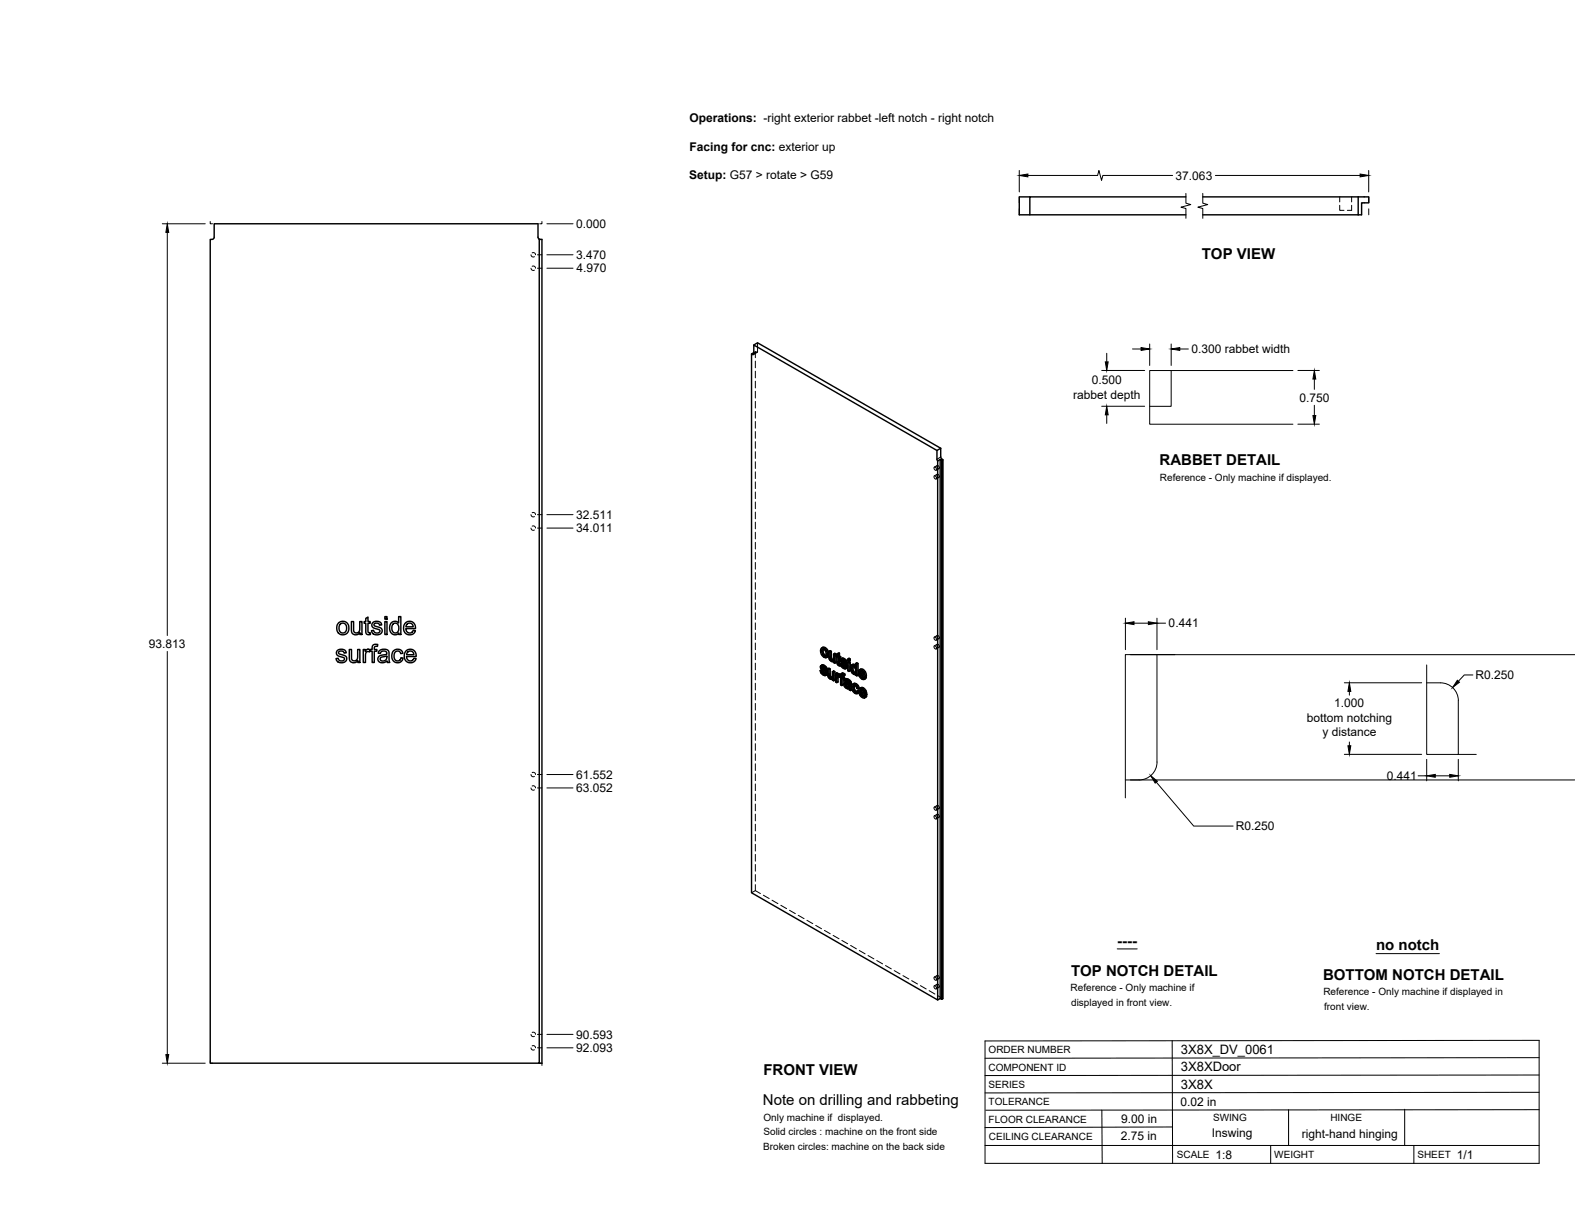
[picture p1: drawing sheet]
<svg xmlns="http://www.w3.org/2000/svg" width="559mm" height="432mm" viewBox="0 0 559 432" stroke-linecap="round" stroke-linejoin="round" font-family="sans-serif">
<!-- layer: Visible -->
<g fill="none" stroke="#000" stroke-width=".51">
<path d="M76 79.4h114.9v4.7l.4 .8v292.3h-116.7v-292.3a1.09 1.09 0 0 0 1.3-.4zM365.4 69.9h-3.8v6.3h59.2M420.8 69.9h-55.4v6.3M426.7 76.2h55.2M426.7 69.9h55.2M481.9 69.9h3.7v2.1h-2.5v4.2h-1.2M481.9 69.9v6.3M191.3 84.9h1v292.3h-1M267.4 122.4l1.4-.8 65 37.4M267.4 125.1l-.8 .5M332.4 159.8l-65-37.4v3.1l-.2 .3-.6-.2v191.2l66.1 38v-191.2M333.8 159l-1.4 .8v3.1l.3 .6"/>
<path d="M333.8 159v3.1l.2 .6 .6 .4-.5 .3-.5-.4M333.6 163v191.3l-.9 .5M333.6 163l-.9 .6M334.6 163.1v191.2l-.5 .3v-191.2M129.8 219.4l.8-.5v1.6h.7v.6h-.7v2.9l.2 .5h.5l.1 .6a1.14 1.14 0 0 1-1.3-.1 1.14 1.14 0 0 1-.3-1.2v-2.7h-.6v-.6h.6zM136.5 218.8h.8v.9h-.8zM119.7 230.8l.8-.4a1.7 1.7 0 0 1 2.4 1.2l-.8 .1a.96 .96 0 0 0-1-.8 .96 .96 0 0 0-.9 1l1 .4a1.53 1.53 0 0 1 1.8 1.8 2.03 2.03 0 0 1-2 1.1 2.03 2.03 0 0 1-1.8-1.5l.8-.1a1.08 1.08 0 0 0 1.1 1 1.08 1.08 0 0 0 1-1.1l-.4-.3a2.24 2.24 0 0 1-2.3-1.3zM120.2 220.9l.7-.4a2.33 2.33 0 0 1 2.9 2.8 2.33 2.33 0 0 1-3.7 1.3 2.88 2.88 0 0 1 .1-3.7zM120.6 221.5l.7-.4a1.73 1.73 0 0 1 1.7 1.8 1.73 1.73 0 0 1-1.7 1.7l-.3-.2a2.21 2.21 0 0 1-.4-2.9zM123.9 230.4h.8v2.6a1.15 1.15 0 0 0 1.2 1.5 1.15 1.15 0 0 0 1-1.6v-2.5h.8v4.7h-.7v-.7a1.65 1.65 0 0 1-2 .7 1.65 1.65 0 0 1-1.1-1.8zM124.7 220.5h.8v2.6a1.15 1.15 0 0 0 1.1 1.5 1.15 1.15 0 0 0 1-1.6v-2.5h.8v4.6h-.7v-.6a1.65 1.65 0 0 1-1.9 .7 1.65 1.65 0 0 1-1.1-1.8zM128.9 230.4h.7v.7a1.11 1.11 0 0 1 1.7-.5l.7-.2v-.4a1.31 1.31 0 0 1 .6-1.3 1.31 1.31 0 0 1 1.4 0l-.1 .6a.74 .74 0 0 0-1.1 .7v.4h.9v.7h-.9v4h-.8v-4h-.7v-.4l-.2 .6a.84 .84 0 0 0-.9-.1 .84 .84 0 0 0-.5 .8v3.1h-.8z"/>
<path d="M132.3 220.9l.8-.4a1.7 1.7 0 0 1 2.3 1.2l-.7 .1a.96 .96 0 0 0-1-.8 .96 .96 0 0 0-.9 .9l.6 .4a1.95 1.95 0 0 1 2.2 1.3 1.95 1.95 0 0 1-1.8 1.6 1.95 1.95 0 0 1-2-1.4l.7-.2a1.1 1.1 0 0 0 1.2 1 1.1 1.1 0 0 0 1-1l-.4-.3a2.21 2.21 0 0 1-2.4-1.3zM134.5 231a2.2 2.2 0 0 1 3.5 .4l.3 3.7h-.8l-.2-.6a1.76 1.76 0 0 1-1.9 .7 1.76 1.76 0 0 1-1.3-1.6v-.2a1.71 1.71 0 0 1 1.7-1l.4-.1a.72 .72 0 0 0 1-.6 .72 .72 0 0 0-.9-.7l-1 .2-.4 .7-.7-.1zM135 233.4l2.2-.7a1.3 1.3 0 0 1-.6 1.7 1.3 1.3 0 0 1-1.7-.6zM136.5 220.5h.8v4.6h-.8zM138.8 221a1.73 1.73 0 0 1 2.6 .1v-2.3h.8v6.3h-.7v-.5a1.89 1.89 0 0 1-2.3 .4 1.89 1.89 0 0 1-1-2.2zM139.4 221.5l.4-.3a1.76 1.76 0 0 1 1.7 1 1.76 1.76 0 0 1-.4 2l-.4 .3a1.77 1.77 0 0 1-1.7-1 1.77 1.77 0 0 1 .4-2zM139.6 231a1.95 1.95 0 0 1 1.9-.7 1.95 1.95 0 0 1 1.4 1.5l-.7 .1a1.29 1.29 0 0 0-1.7-.7 1.29 1.29 0 0 0-.7 1.7l.1 .7a1.18 1.18 0 0 0 1.3 .9 1.18 1.18 0 0 0 1-1.1l.8 .1-.3 .9a2.16 2.16 0 0 1-2.9 .4 2.16 2.16 0 0 1-.7-2.9zM143.9 220.9a2.13 2.13 0 0 1 2.5-.2 2.13 2.13 0 0 1 1 2.3h-3.4l.1 .7a1.29 1.29 0 0 0 1.3 .9 1.29 1.29 0 0 0 1.2-.9l.8 .1-.3 .6a2.32 2.32 0 0 1-3.2 .3 2.32 2.32 0 0 1-.4-3.2zM144 231a2.15 2.15 0 0 1 2.6-.4 2.15 2.15 0 0 1 1.1 2.3h-3.5l.2 .7a1.3 1.3 0 0 0 1.2 .9 1.3 1.3 0 0 0 1.2-.9l.8 .1-.3 .6a2.32 2.32 0 0 1-3.2 .3 2.32 2.32 0 0 1-.4-3.2zM144.4 221.4l.7-.3 .8 .1 .5 .4 .2 .8h-2.6zM144.7 231.4l1.2-.4a1.23 1.23 0 0 1 .9 1.3h-2.5zM291 237.9l.7 1.3 .8 .5 .5-.1"/>
<path d="M291.3 236.2l.6-.3 .8 .3 .8 1.3-.4 .3-.2-.6M291.6 237.7l-.6 .2 .4 .2M291.6 231.2v-.5a.91 .91 0 0 1 1.1 0 .91 .91 0 0 1 .4 1l-.2 1.1h-.5M291.6 238.7l.5 .4 .4-.3M291.7 237.3l1 1 .5-.3M291.8 237.9l-.4 .2 .2 .6 .5-.3M291.8 235.9l-.7 .6v.6l.7 .8a1.11 1.11 0 0 1 .8 1.3M291.8 236.6l-.3 .4 .5-.2M291.8 232.2l.6 .6 .4-.3M291.9 238l.8 .9M292 236.7l.6 .7M292 236.3l.5 .4 .5-.2"/>
<path d="M292 236.8l.6 .8 .5 .2M292 236.8h-.5M292 230.9l-.4 .3v.4l.2 .6 .4-.3M292.1 239.1l.4 .1M292.1 235.9l-.7 .3M292.1 230.4v1.2l.9 1M292.1 237l-.4 .3-.2-.3M292.4 230l.8 .9 .5-.2M292.5 236.1l-.5 .2-.4-.1M292.5 236.7l.4 .5 .4-.2M292.7 238.3l.3 .4 .5-.3M292.8 229.8l-.4 .2-.9-.1"/>
<path d="M292.9 237.7l.5 .6 .2 .7-.7 .7M293 238.7l.1 .5 .5-.3M293.1 239.2l-.1 .4 .5-.3M293.2 230.9l.4 1.4 .4-.3M293.4 233.1a1.68 1.68 0 0 1-2.2-1.6l.2-1.5 .9-.4 .9 .4 .6 1 .2 1-.1 .8-.7 .5M293.6 232.3l-.2 .8 .5-.3M293.6 237.3l.5 .3 .5-.3M294.1 231.1l.4 .3 .5-.3M294.1 237.6v2.2l.5-.2M294.1 239.8l.2 .4 .4-.2M294.5 231.4v2.2l.5-.3M294.5 233.6l.2 .4 .5-.3"/>
<path d="M294.7 234l.3 .3 .5-.3M295 234.3l.4 .1M295.7 234.1l-.7-.6v-2.4l-.5-.3-.4 .3v2.5l.9 1.1h.8M295.8 238.6v3l.4-.3v-3l-.4-.3-.5 .3v1.9l-.3 .4 .2-.1M295.8 234.7v.4l.4 .2M295.8 234.7l-.2 .1M296.2 232.3v3l.4-.2v-3l-.4-.3-.5 .3v1.9l-.3 .4 .2-.1M296.2 238.3l-.4 .3-.5-.3M296.6 232.1l-.4 .2-.5-.2M296.6 233l.3 .2 .2 2.5 .7 .6 .5-.2M296.9 232.4l-.3 .2 .3 .2v-.8l.9-.3v1l.5 .3v.4l-.5 .3v-.4M297.3 239.9l-.3 .2-.1 .5 .4-.2"/>
<path d="M297.3 239.3v-.4l-.4-.2-.4 .3v3l.4 .2M297.3 238.9l-.5 .3-.3-.2M297.4 239.9l-.1 2.1-.4 .2v-1.6M297.4 239.9l.5 .3M297.4 239.9l-.4 .2M297.4 232v1l.4-.3M297.4 239.4l.4 .4M297.6 239.1l-.8 .5v-.4M297.6 235.7l.2 .1M297.8 231.7l-.9 .3M297.8 239.8v.4M297.8 239.9l-.1 .3"/>
<path d="M297.8 235.8l.1 .5M297.9 239.2l-.8 .2M297.9 235.2l-.5 .3v-2.1l.4 .3v1.4l.3 .4M297.9 235.4l-.5 .1M298.1 235.5l.8 1.4 .7 .4 .5-.1M298.1 235.5l-.6 .1M298.1 235.5h.1M298.1 235.7l-.3 .1M298.3 233l-.5 .3-.4-.3M298.4 233.8l.5-.3 .8 .3 .8 .8 .1 .5-.4 .3-.2-.6M298.4 239.1l.8-.3 .6 .4-.1 .4-.4 .3 .1-.4M298.6 234.4l.4-.1 .7 .9 .5 .2"/>
<path d="M298.7 235.3l-.6 .2 .4 .2M298.7 236.3l.5 .4 .5-.2M298.8 234.9l1.1 1 .4-.3M298.9 235.5l-.4 .2 .2 .6 .5-.3M298.9 233.5l-.6 .4-.1 .6 1.6 2.1M298.9 234.3l-.3 .4 .5-.3M299 238.8l-.7 .4-.1 .8-.4-.2 .4-.3-.3-.3M299 239.2l.4 .3 .4-.3M299 235.6l.8 .9M299.1 234.3l.6 .7M299.1 239.8l.5 .5v.4l-.4 .2v-.4M299.1 233.9l.6 .5 .4-.3"/>
<path d="M299.2 233.5l-.7 .3M299.2 236.7l.5 .1M299.3 234.6l-.5 .3-.2-.2M299.3 239.9l-.6-.3v.6l.4-.2M299.4 238.9l-.4 .3-.5-.2M299.6 233.7l-.5 .2-.4-.1M299.7 234.4l.3 .4 .5-.2M299.8 236.6l-.1 .2M299.9 235.9l.2 .4 .5-.3M300 235.3l.5 .6 .2 .8-.7 .6M300.1 236.3l.1 .5 .5-.3M300.2 236.8l-.1 .4 .5-.3"/>
<path d="M300.8 235l.4 .2 .5-.2M301.2 234.7l.5 .3v3l-.5 .2v-3M301.2 234.7l-.4 .3v3l.4 .2M301.2 234.1v.6l.5-.3v-.6l-.5-.2-.4 .2v.6l.4 .3M301.7 233.8l-.5 .3-.4-.3M302.1 236l.7-.3 .8 .3M302.4 236.5l.7 .2 .5 1-.1 1-.6 .1M302.4 238.3l.5 .5 .4-.2M302.5 236.5l-.3 .8M302.6 237l-.4 .3v.5l.2 .5 .5-.3M302.7 236.5l.1 1.4 .7 .8M302.7 235.7l-.4 .2a2.02 2.02 0 0 0 1.2 3.4l.1-.1"/>
<path d="M302.8 236.1l.5 .3M303.3 235.8l-.5 .3-.5-.2M303.6 235.4l.4 .3 .4-.3M303.6 239.2v.4l.4 .2M303.6 239.2l-.2 .1M304 235.7v4.1l.4-.2v-4.2l-.4-.2-.4 .2v1.5l-.3-.5 .3-.1M305.2 239.9l.6 .6 .4-.3M305.5 238.4l-.5 .2 1.5 .9-.6-1.2a.49 .49 0 0 0-.6-.2 .49 .49 0 0 0-.3 .5M305.5 238.1v.3l.8 .5M305.5 239.4l1 .9M305.7 239.7l-.5 .2-.2-.9 1.9 1.1M305.8 237.8l.8 .9 .5-.3"/>
<path d="M306.2 237.5l-.4 .3-.9-.1M306.6 238.7l.3 1.3 .5-.2M294.3 240.2l.3 .3 .5-.2M294.6 240.5l.4 .1M295.3 240.4l-.7-.7v-2.4l-.5-.2-.5 .2 .2 2.8 .7 .8h.9M295.4 240.9v.4l.4 .3M295.4 240.9l-.2 .1M297.8 240.2l.4 .2v2.6l.5 .2M298.7 240.2l.5 .3 .4-.2M299.1 240.9v2.1l-.4 .2v-2.6l.5 .3M299.6 242.4l.6-.3 1 .3M299.7 241.1l.5-.3 .6 .1 1.1 .9 .3 3-.4 .2-.1-.4"/>
<path d="M299.9 242.9l.2-.1a.86 .86 0 0 1 1 1M300 243.5l.4 .4 .4-.3M300 242.8l-.2 .3M300.1 242.1l-.7 .5 .2 1 .8 .7h.8l.1 .5 .5 .2M300.2 242.9l-.4 .2 .1 .3 .5-.1M300.3 242.9l.3 .5 .5 .4M300.3 241.6l-.4 .3a.79 .79 0 0 1 .9-.1 .79 .79 0 0 1 .4 .7v.3l-1.2-.4M300.3 241.6h.1M300.4 243.9l.4 .1M300.5 242.1l-.8 .2M300.5 240.8l-1 .6 .4 .5M300.6 241.3l.6 .4 .4-.3"/>
<path d="M300.8 244l.3-.1zM301.1 241l-.5 .3-.6-.3M301.2 241.7l.3 .4 .4-.3M301.5 242.1l.1 .4 .4-.2M301.6 242.5l.1 2.1 .4-.3M302.5 242.8l.7-.4 .7 .3 .6 .5 .3 1-.4 .2-.3-.9M302.6 244l.2 1 .5-.2M302.8 245l.6 .6 .4-.3M303.1 243.8l-.5 .2 .1-.4a.64 .64 0 0 1 .7-.4 .64 .64 0 0 1 .5 .7l.5 .5M303.1 243.2l.2 1.6 .7 .6M303.2 242.4l-.5 .3a2 2 0 0 0 .1 2.9l.8 .5h.5M303.4 242.9l.7 .6 .4-.3"/>
<path d="M303.8 242.6l-.4 .3-.7-.2M304 245.2l-.2 .5-.4-.1M304.7 245.4l-.6 .7 .6-.4M304.7 245.1l-.2-.1-.5 .2 .4 .3M305.4 246.5l.5 .6 .5-.3M305.6 244.9l-.4 .3 1.4 .8-.6-1.1a.48 .48 0 0 0-.5-.3 .48 .48 0 0 0-.3 .6M305.6 244.6v.3l.9 .5M305.7 245.9l.9 1M305.8 240.5l.4 .1M305.8 246.2l-.4 .3-.3-.9 2 1.1M305.9 244.3l.8 .9 .5-.2M305.9 247.1l.4 .1"/>
<path d="M306.3 244.1l-.4 .2-.9-.1M306.5 240.3l.4 .3 .5-.3M306.5 240.3l-.2 .2M306.6 246.8l.5 .4 .4-.3M306.6 246.8l-.2 .3M306.7 245.2l.4 1.4 .4-.3M306.8 240.1l-.3 .2M306.9 240l.5-.1-.1-.7-.7-1.4-.9-.5-.8 .4-.4 .7 .4 1.6 1.2 1.1h.5l.3-.5M307 246.6l-.4 .2M307 240.1l.3 .5-.7 .4M307.1 246.6l.4-.2v-.4l-.7-1.6-.9-.5-.9 .3-.3 1.2 .5 1.4 1.1 .9 .6-.2 .2-.3M307.1 246.7l.4 .4-.7 .5"/>
<path d="M333.6 354.3l.5 .3"/>
</g>
<!-- layer: Hidden -->
<g fill="none" stroke="#000" stroke-width=".35">
<path d="M475.3 72.8v1.8h1.5M475.3 69.9v1.7M479.6 72.8v1.8h-1.6M479.6 69.9v1.7M188.4 95.2l.4 .7 .8-.1M188.4 90.4l.4 .7h.8M188.8 94.5h.9l.3 .7M188.8 89.7h.9l.3 .7M268 124.8l-.6 .3M268 124.8v2.1M268 128.1v2.4M268 131.7v2.4"/>
<path d="M268 135.3v2.3M268 138.8v2.4M268.6 125l-1.3 .8M268.8 121.6v3.2l-.3 .3-.5-.3M268 142.4v2.4M268 146v2.4M268 149.5v2.4M268 153.1v2.4M268 156.7v2.4M268 160.3v2.3M268 163.8v2.4M268 167.4v2.4"/>
<path d="M268 171v2.4M268 174.6v2.3M268 178.1v2.4M331.4 168.9a.55 .55 0 0 1 .8 .3 .55 .55 0 0 1-.4 .7l-.4-.4zM331.4 165.8a.58 .58 0 0 1 .7 .3 .58 .58 0 0 1-.2 .8l-.5-.5zM332.5 168.3a.6 .6 0 0 1 .7 .3 .6 .6 0 0 1-.3 .8l-.4-.4zM332.5 165.2a.56 .56 0 0 1 .7 .3 .56 .56 0 0 1-.4 .7l-.4-.6zM332.5 168.3l-1 .5M332.5 165.2l-1 .5M333.1 169.4l-1 .5M333.1 166.3l-1 .5M188.4 187.4l.4 .7 .8-.1"/>
<path d="M188.4 182.6l.4 .7h.8M188.8 186.7l.7-.1 .5 .8M188.8 181.9h.7l.5 .7M268 181.7v2.4M268 185.3v2.3M268 188.8v2.4M268 192.4v2.4M268 196v2.4M268 199.6v2.4M268 203.1v2.4M268 206.7v2.4M268 210.3v2.4"/>
<path d="M268 213.8v2.4M268 217.4v2.4M268 221v2.4M268 224.6v2.3M268 228.1v2.4M268 231.7v2.4M268 235.3v2.4M268 238.8v2.4M291.4 237.7l.4 .9M291.5 236.4l-.4 .2M291.6 236.1l-.5 .2M291.6 230.7l-.5 .2"/>
<path d="M291.6 237.7l.3 .3M291.6 236.9l-.5 .2M291.7 235.9l-.1 1 1.1 1.1a.55 .55 0 0 1 .4 .4 .55 .55 0 0 1-.2 .6l-.2-.1M291.8 238.6l.7 .7 .8 .1M291.8 238.6l-.5 .2M291.9 237.8l-.1 .1M291.9 237.3l-.5 .3M291.9 232l.9 .9 .9 .1M291.9 232l-.4 .3M291.9 236.6h-.1M292 229.6l-.4 1.1 .3 1.3M292.1 236.4l-.5 .3"/>
<path d="M292.2 230.2l-.1 .2M292.2 230.2l.7 .1 .6 .9v1l-.5 .4M292.2 230.2l-.4 .2M292.5 236.5l-.5 .2v-.3h.3l1.2 1.1M292.6 237.4l.3 .3M292.6 239.2l.4-.2-.9 .5M292.8 230.2l-.4 .3M292.8 232.9l-.4 .3M292.9 236.9l-.5 .2M293 238.4l-.4 .2M293.1 237.3l-.5 .3M293.1 239.5l-.4 .2"/>
<path d="M293.1 238.7l-.4 .3M293.3 232.5l-.4 .3M293.3 230.8l-.4 .3M293.4 233.1l-.4 .3M293.6 231.8l-.5 .2M294.1 237.1l.2 2.8 .7 .8 .8-.1v.5l.4 .2M294.1 239.4l-.4 .3M294.3 239.9l-.5 .3M294.5 230.8l.2 2.9 .7 .7h.8v.4l.4 .3M294.6 233.2l-.5 .3M294.7 233.7l-.5 .2M295 234.1l-.5 .2"/>
<path d="M295.4 234.4l-.4 .3M295.8 238l-.1 2.1-.4 .3M295.9 234.1l-.3 .2M296 234.1l-.4 .3M296.1 234l-.4 .2M296.2 231.8v2l-.5 .3M296.2 234.8l-.4 .3M296.2 234.4l-.4 .3 .3-.2M296.6 232.6v.4l.5-.3M296.9 238.7v3l.4 .3M297.1 232.3l-.2 .1M297.1 239.9l.5-.3-.5 .3"/>
<path d="M297.3 239.4l-.5 .2M297.4 231.8v.7l-.3-.2v.4l.3 .2 .1 2.4 .8 .8-.1-.6M297.4 239.8l-.1 .1M297.4 232.9l-.5 .3M297.4 232.5l-.5 .3M297.5 235.3l-.5 .2M297.5 239.2l-.2 .1M297.6 235.6l-.4 .3M297.8 239.7l-.4 .2 .3-.3 .5 .4 .1-.3 .4 .4v2.6l.4 .3M297.8 233.2l-.4 .2M298 235.9l-.4 .3M298.3 233.4l-.5-.2v.5"/>
<path d="M298.3 235.6l-.2 .1M298.3 239.6l-.5 .2M298.3 239.9l-.5 .3 .4-.2M298.3 239.7l-.5 .2M298.3 236.1h.1M298.5 235.3l.4 .9M298.6 234l-.4 .3M298.7 239.7l-.5 .3M298.7 235.3l.3 .3M298.7 234.5l-.4 .2M298.7 233.7l-.5 .2M298.7 239l-.4 .2"/>
<path d="M298.8 233.6l-.1 .7 .6 .9a1.11 1.11 0 0 1 .9 1.3h-.4l.4-.2M298.9 238.8l-.2 .9-.4-.2M298.9 236.2l.9 .8h.7M298.9 236.2l-.5 .3M299 235.4l-.1 .1M299 234.9l-.4 .3M299 234.2l-.1 .1M299.1 234.3l.1-.3 .4 .1 .6 .9 .4 .1M299.2 234l-.5 .3M299.2 239.4l-.5 .2M299.5 239.4l-.5 .3M299.6 234.1l-.5 .3"/>
<path d="M299.7 235l.3 .3M299.7 239.6l-.4-.2-.2 .4M300 234.5l-.4 .2M300.1 236.6l-.4 .2M300.1 236l-.4 .2M300.1 236.6l-.9 .5M300.2 235l-.5 .2M300.2 237.1l-.4 .2M301.2 234.7v3l.5 .3M301.2 233.6v.5l.5 .3M301.2 234.1l-.4 .3M301.2 237.7l-.4 .3"/>
<path d="M302.2 236.8l-.5 .2M302.3 237.7l-.4 .2M302.3 236l-.4 .3M302.5 235.8l-.3 .7v.7a1.56 1.56 0 0 0 1.8 1.8v.3l.4 .3M302.7 238.4l-.4 .3M302.8 236.3l-.1 .2M302.8 236.3l.8 .1 .4 .9v1l-.5 .4M302.9 236.2l-.4 .3 .3-.2M303.3 239l-.4 .2M303.3 236.3l-.4 .2M303.7 236.2l-.1 .1M303.8 238.6l-.4 .2"/>
<path d="M303.8 236.9l-.4 .2M304 235.2v1.4l-.4-.6M304 236.6l-.4 .3M304 237.9l-.4 .2M304 239.3l-.4 .3M304 239l-.4 .2 .3-.1M305 238.4l-.5 .3M305.3 237.4l-.3 .9 .3 1.4 .9 1 .9 .1M305.3 239.7l-.4 .3M305.4 238.8l-.4 .2M305.5 239.4l-.1-.6 2 1.1M305.7 237.9l-.2 .2"/>
<path d="M305.7 237.9l.8 .3 .4 1-.6-.3M305.7 237.9l-.5 .2M306.2 237.9l-.4 .3M306.7 238.5l-.4 .3M306.9 239.2l-.4 .3M331.4 226.1a.55 .55 0 0 1 .8 .3 .55 .55 0 0 1-.4 .7l-.4-.4zM331.4 229.2a.56 .56 0 0 1 .8 .3 .56 .56 0 0 1-.4 .8l-.4-.6zM332.4 228.7a.58 .58 0 0 1 .7 .3 .58 .58 0 0 1-.2 .7l-.4-.4zM332.5 225.5a.6 .6 0 0 1 .7 .3 .6 .6 0 0 1-.3 .8l-.4-.5zM332.5 228.6l-1 .6M332.5 225.5l-1 .6M333.1 229.7l-1 .6"/>
<path d="M333.1 226.6l-1 .6M268 242.4v2.4M268 246v2.4M268 249.6v2.3M268 253.1v2.4M268 256.7v2.4M294.6 240.3l-.5 .3M295 240.7l-.5 .2M295.4 240.4l-.2 .1M295.6 240.3l-.5 .3M295.7 240.2l-.4 .3M295.8 240.6l-.4 .3 .3-.2"/>
<path d="M295.8 241.1l-.4 .2M296.9 241.7l-.4 .3M298.7 242.7l-.5 .3M298.7 240.1l-.5 .3M299.1 240.4l-.4 .2M299.6 240.7l-.5-.3v.5M299.8 242.6l-.4 .2M299.9 241.3l-.5 .2M299.9 242.2l-.4 .3M300 242.1l-.2 .6 .3 .7 .8 .7h.8l.1 .4M300.1 243.4l-.5 .2M300.1 240.9l-.5 .2"/>
<path d="M300.1 240.8l-.2 .5 .4 .3a.8 .8 0 0 1 1-.1 .8 .8 0 0 1 .3 .9h-.4M300.2 242.9l.3-.3a.88 .88 0 0 1 1.1 1l-.5 .2M300.4 242.6l-.4 .2 .4-.1M300.5 242.6l-.4 .2M300.5 241.3l-.4 .2M300.7 244l-.4 .2M301 241.4l-.4 .3M301.2 244.2l-.4 .2M301.3 243.8l-.2 .1M301.5 241.9l-.4 .2M301.6 243.6l-.6 .4M301.6 242.9l-.4 .3"/>
<path d="M301.6 242.5l-.4 .3M301.6 242.4l-.4 .3M301.7 244.1l-.5 .2M301.8 244.5l.4 .3M301.8 244.5l-.5 .3M302.6 243.5l-.4 .3M302.8 242.7l-.5 .3M303 242.5l-.4 1 .3 1.2 .7 .9 .9 .3M303 244.9l-.5 .2M303.1 243.2a.77 .77 0 0 1 1-.1 .77 .77 0 0 1 .3 .9l.4 .2M303.3 243l-.5 .3M303.8 245.7l-.4 .3"/>
<path d="M303.8 243l-.4 .3M304 245.4h.2M304.2 243.4l-.4 .3M304.2 245.4l-.4 .3M304.4 244l-.4 .2M304.5 245l-.3 .4M304.7 245.1l.2 .2-.2 .4M304.9 245.3l-.2 .1M305.1 245l-.4 .2M305.5 244l-.4 1 .4 1.3 .9 .9 .8 .1M305.5 246.3l-.5 .2M305.6 245.3l-.5 .3"/>
<path d="M305.7 245.9l-.1-.6 1.9 1.1M305.8 244.4l-.2 .2M305.8 244.4l.9 .4 .4 1-.6-.4M305.8 244.4l-.4 .3M306.2 240.7l-.4 .2M306.3 244.5l-.4 .3M306.4 247.2l-.5 .3M306.5 240.3h.1M306.6 246.9h.2M306.7 240.3l-.4 .2 .3-.2M306.8 246.9l-.4 .2M306.9 245.1l-.4 .3"/>
<path d="M306.9 240l-.1 .1M307 240.8l-.5 .3M307 240.1l-.4 .2M307 246.6h.1M307.1 245.8l-.5 .2M307.1 247.4l-.4 .3M307.1 246.7l-.3 .2M188.4 279.6l.4 .7 .8-.1M188.4 274.8l.4 .7h.8M188.8 278.9l.7-.1 .5 .8M188.8 274.1h.7l.5 .7M268 260.3v2.4"/>
<path d="M268 263.9v2.3M268 267.4v2.4M268 271v2.4M268 274.6v2.4M268 278.2v2.3M268 281.7v2.4M268 285.3v2.4M268 288.9v2.4M268 292.4v2.4M268 296v2.4M268 299.6v2.4M331.4 289.5a.6 .6 0 0 1 .8 .3 .6 .6 0 0 1-.3 .8l-.5-.4z"/>
<path d="M331.4 286.4a.56 .56 0 0 1 .8 .3 .56 .56 0 0 1-.4 .7l-.4-.5zM332.4 289a.55 .55 0 0 1 .8 .3 .55 .55 0 0 1-.4 .7l-.3-.4zM332.4 285.9a.58 .58 0 0 1 .7 .2 .58 .58 0 0 1-.2 .8l-.4-.5zM332.5 288.9l-1 .6M332.5 285.8l-1 .6M333.1 290l-1 .6M333.1 286.9l-1 .6M268 313.9v2.1l1.8 1M268 316l-1.4 .8M268 303.1v2.4M268 306.7v2.4M268 310.3v2.4"/>
<path d="M270.8 317.6l2.1 1.2M273.9 319.4l2.1 1.2M277 321.2l2.1 1.2M280.1 323l2.1 1.2M283.2 324.8l2.1 1.1M286.3 326.5l2.1 1.2M289.4 328.3l2.1 1.2M292.5 330.1l2.1 1.2M295.6 331.9l2.1 1.2M298.7 333.7l2.1 1.2M301.8 335.4l2 1.3M304.9 337.2l2 1.2"/>
<path d="M308 339l2 1.2M311.1 340.8l2 1.2M314.2 342.6l2 1.2M317.3 344.4l2 1.2M320.4 346.2l2 1.1M323.4 347.9l2.1 1.2M326.6 349.7l2 1.2M329.6 351.5l2.1 1.2M331.4 349.9a.58 .58 0 0 1 .7 .3 .58 .58 0 0 1-.2 .7l-.5-.4zM331.4 346.7a.6 .6 0 0 1 .8 .3 .6 .6 0 0 1-.3 .8l-.5-.5zM332.5 349.2a.56 .56 0 0 1 .7 .4 .56 .56 0 0 1-.4 .7l-.4-.6zM332.5 346.1a.56 .56 0 0 1 .7 .4 .56 .56 0 0 1-.4 .7l-.4-.7z"/>
<path d="M332.5 349.2l-1 .6M332.5 346.1l-1 .6M332.7 353.3l1.9 1M333.1 350.3l-1 .6M333.1 347.2l-1 .6M188.4 371.8l.4 .7h.8M188.4 367l.4 .7h.8M188.8 371.1h.7l.5 .7M188.8 366.3h.7l.5 .7"/>
</g>
<!-- layer: Reference -->
<g fill="none" stroke="#000" stroke-width=".35">
<path d="M74.6 78.6v.8h.8M192.3 78.6v.8h-.8M361.6 69.9v2.1M361.6 74.1v2.1M485.6 69.9v2.1M485.6 74.1v2.1M190.7 90.4h1.6M190.7 95.2h1.6M415.5 131.5v12.7h-7.6M458.7 131.5h-50.8v19h50.8M190.7 182.6h1.6M190.7 187.4h1.6"/>
<path d="M410.5 232.3v38.1a6.4 6.4 0 0 1-6.4 6.3h-4.8M416.9 232.3h-17.6v50.8M506.2 235.9v31.8h17.6M506.2 242.3a13 13 0 0 1 7.8 .7 6.3 6.3 0 0 1 3.4 5.6v19.1M190.7 274.8h1.6M190.7 279.6h1.6M74.6 376.4v.8h.8M190.7 371.8h1.6M190.7 367h1.6M191.5 377.2h.8v.8"/>
</g>
<!-- layer: Visible Narrow -->
<path d="M267.4 125.5l-.4 .3M333.8 162.2l-1.4 .7M334.2 162.9l-.4 .3M292.5 237.4l-.4 .2M294.6 239l-.5 .3M295 232.8l-.5 .2M297.8 234.9l-.4 .3M299.1 239.7l-.4 .3M299.7 235l-.5 .2M300.8 242.3l-.4 .2M302.1 242.7l-.5 .3M302.1 243.4l-.5 .3" fill="none" stroke="#000" stroke-width=".35"/>
<!-- layer: Hidden Narrow -->
<path d="M268.8 124.7l-1.4 .8 .9-.5M292.6 237.9l-.5 .3M294.1 239l-.5 .2M294.5 232.7l-.4 .3M295.8 239.7l-.5 .2M296.2 233.4l-.5 .3M297.4 234.6l-.5 .3M298.7 239.4l-.5 .3M299.1 239.7h.1M299.7 235.5l-.5 .3M300.9 242.7l-.4 .3M301.6 243.1l-.4 .3" fill="none" stroke="#000" stroke-width=".35"/>
<!-- layer: Titleblock -->
<g fill="none" stroke="#000" stroke-width=".36">
<path d="M349.5 369.3l196.6-.2v43.7h-196.6zM415.9 369.3l.1 43.5M546.1 375.3l-196.6 .2M390.9 393.9l.2 18.9M416 399.9l-66.5 .2M457.2 393.7v12.7M498.4 393.6v12.7M546.1 393.7l-196.3 .2M546.1 387.6l-196.6 .2M546.1 381.4l-196.6 .2M349.5 406.4h196.6M450.8 406.4v6.4"/>
<path d="M501.6 406.4v6.4"/>
</g>
<!-- layer: FD_Dimensions -->
<g fill="none" stroke="#000" stroke-width=".35">
<path d="M57.6 79.4h15.2M194 79.4h9.3M361.6 60.5v7.6M364.7 62.3h24.7l.5-1.8 .9 3.5 .5-1.7h24.7M431.2 62.3h51.4M485.6 60.5v7.6M59.4 82.4v143.1M194 90.4h9.3M194 95.2h9.3M390.9 131.4h15.2M392.7 125.3v3.1M401.8 123.8h3.1"/>
<path d="M407.9 122v7.7M415.5 122v7.7M418.6 123.8h3M460.5 131.4h7.6M466.3 134.5v3.7M390.9 144.1h15.2M392.7 147.2v3M460.5 150.5h7.6M466.3 143.8v3.6M194 182.6h9.3M194 187.4h9.3M399.3 219.3v11.2"/>
<path d="M410.5 219.3v11.2M59.4 231.1v143.1M401.1 232.3h157.7M402.3 221.1h5.1M410.5 221.1h3M522.6 239.5h-3.1l-2.1 2.2M477 242.3h27.4M478.7 245.3v1.3M194 274.8h9.3M194 279.6h9.3M401.1 276.7h157.7M410.3 277.5l13.2 15.6h14"/>
<path d="M477 267.7h27.4M478.7 263.3v1.3M503.1 275.3h3.1M506.2 269.4v7.7M509.2 275.3h5.1M517.4 269.4v7.7M57.6 377.2h15.2M194 367h9.3M194 371.8h9.3"/>
</g>
<g fill="#000" stroke="#000" stroke-width=".35">
<path d="M361.6 62.3l3.1-.6v1.1zM482.6 61.7l3 .6-3 .5zM59.4 79.4l.5 3h-1.1zM392.2 128.4h1l-.5 3zM404.9 123.3l3 .5-3 .5zM415.5 123.8l3.1-.5v1zM466.3 131.4l.5 3.1h-1zM392.7 144.1l.5 3.1h-1zM465.8 147.4h1l-.5 3.1zM399.3 221.1l3-.5v1zM407.4 220.6l3.1 .5-3.1 .5zM478.7 242.3l.6 3h-1.1z"/>
<path d="M517.1 241.4l.7 .7-2.4 1.8zM408.3 275.2l2.3 2-.7 .7zM478.2 264.6h1.1l-.6 3.1zM506.2 275.3l3-.5v1zM514.3 274.8l3.1 .5-3.1 .5zM58.8 374.2h1.1l-.5 3z"/>
</g>
<!-- layer: Break Lines -->
<path d="M420.8 68.6v3.5l1.7 .5-3.5 .9 1.8 .5v3.5M426.7 68.6v3.5l1.8 .5-3.5 .9 1.7 .5v3.5" fill="none" stroke="#000" stroke-width=".35"/>
<!-- layer: Notes -->
<path d="M396.4 336.7h7.1M488.2 338.3h22.5" fill="none" stroke="#000" stroke-width=".35"/>
<g font-size="5.3">
<text x="426.4" y="92.1">TOP VIEW</text>
<text x="411.4" y="165.1">RABBET DETAIL</text>
<text x="396.4" y="335.5">----</text>
<text x="488.2" y="337.2">no notch</text>
<text x="380" y="346.1">TOP NOTCH DETAIL</text>
<text x="469.4" y="347.5">BOTTOM NOTCH DETAIL</text>
<text x="270.9" y="381.4">FRONT VIEW</text>
<text x="270.7" y="392.2">Note on drilling and rabbeting</text>
</g>
<g font-size="4.6">
<text x="419" y="373.8">3X8X_DV_0061</text>
<text x="419" y="380.1">3X8XDoor</text>
<text x="419" y="386.2">3X8X</text>
</g>
<g font-size="4.3">
<text x="244.6" y="43.2">Operations: -right exterior rabbet -left notch - right notch</text>
<text x="244.6" y="53.4">Facing for cnc: exterior up</text>
<text x="244.5" y="63.6">Setup: G57 &gt; rotate &gt; G59</text>
<text x="417.1" y="63.7">37.063</text>
<text x="204.4" y="80.9">0.000</text>
<text x="204.4" y="91.9">3.470</text>
<text x="204.5" y="96.7">4.970</text>
<text x="422.7" y="125.3">0.300 rabbet width</text>
<text x="387.3" y="136.4">0.500</text>
<text x="380.7" y="141.5">rabbet depth</text>
<text x="461" y="142.5">0.750</text>
<text x="204.4" y="184.1">32.511</text>
<text x="204.4" y="188.9">34.011</text>
<text x="414.6" y="222.6">0.441</text>
<text x="52.9" y="229.8">93.813</text>
<text x="523.5" y="241">R0.250</text>
<text x="473.3" y="251">1.000</text>
<text x="463.6" y="256">bottom notching</text>
<text x="469.2" y="261.1">y distance</text>
<text x="204.4" y="276.3">61.552</text>
<text x="204.4" y="281.1">63.052</text>
<text x="492" y="276.8">0.441</text>
<text x="438.4" y="294.6">R0.250</text>
<text x="204.4" y="368.5">90.593</text>
<text x="204.4" y="373.3">92.093</text>
<text x="418.8" y="392.4">0.02 in</text>
<text x="397.8" y="398.3">9.00 in</text>
<text x="397.7" y="404.3">2.75 in</text>
<text x="430" y="403.6">Inswing</text>
<text x="461.8" y="403.8">right-hand hinging</text>
<text x="431.3" y="411.1">1:8</text>
<text x="516.9" y="411.1">1/1</text>
</g>
<g font-size="3.5">
<text x="411.5" y="170.7">Reference - Only machine if displayed.</text>
<text x="379.9" y="351.7">Reference - Only machine if</text>
<text x="469.5" y="353.1">Reference - Only machine if displayed in</text>
<text x="380" y="356.8">displayed in front view.</text>
<text x="469.8" y="358.2">front view.</text>
<text x="350.8" y="373.6">ORDER NUMBER</text>
<text x="350.8" y="379.9">COMPONENT ID</text>
<text x="350.8" y="386.1">SERIES</text>
<text x="350.8" y="392.2">TOLERANCE</text>
<text x="270.9" y="397.7">Only machine if displayed.</text>
<text x="350.8" y="398.4">FLOOR CLEARANCE</text>
<text x="430.4" y="397.8">SWING</text>
<text x="472" y="397.7">HINGE</text>
<text x="270.8" y="407.9">Broken circles: machine on the back side</text>
<text x="270.9" y="402.8">Solid circles : machine on the front side</text>
<text x="350.8" y="404.4">CEILING CLEARANCE</text>
<text x="417.5" y="410.9">SCALE</text>
<text x="452.1" y="410.9">WEIGHT</text>
<text x="502.9" y="410.9">SHEET</text>
</g>
</svg>
